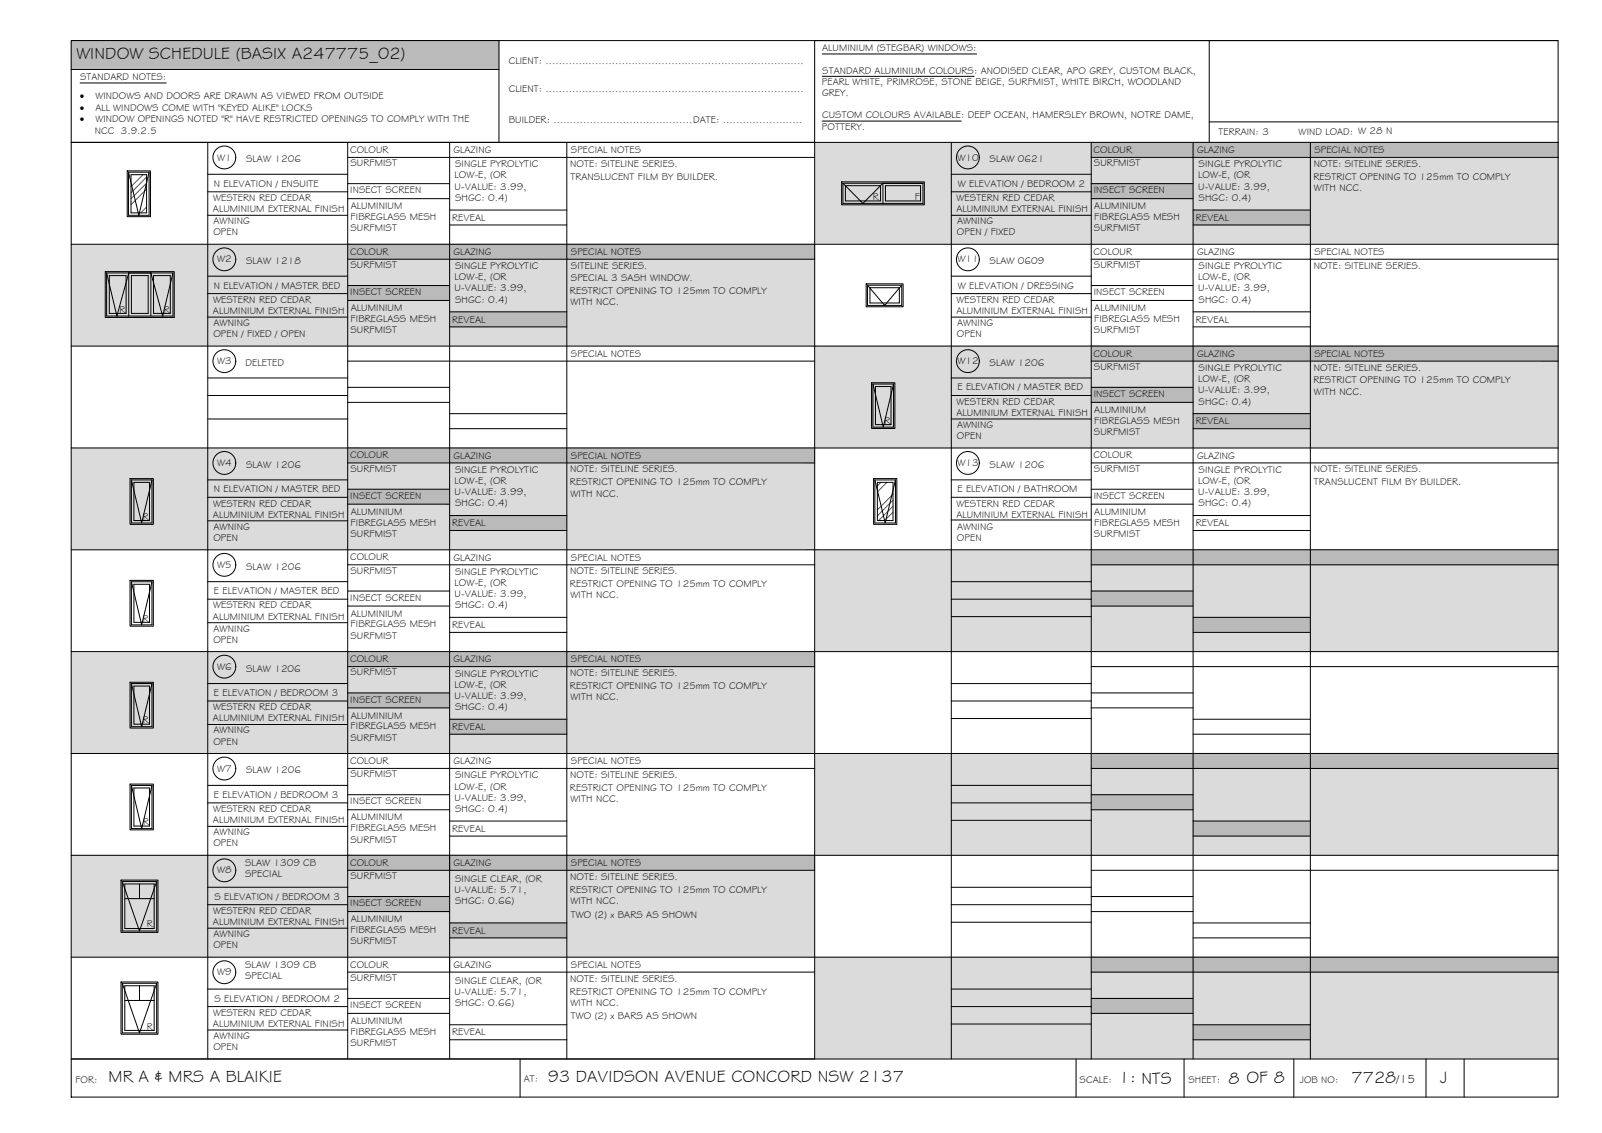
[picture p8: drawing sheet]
<svg xmlns="http://www.w3.org/2000/svg" width="420mm" height="297mm" viewBox="0 0 420 297" stroke-linecap="round" stroke-linejoin="round" font-family="sans-serif">
<!-- layer: HATCH -->
<g fill="none" stroke="#545454" stroke-width=".26">
<path d="M34.9 50l-.5 .5M35.1 51.3l-.7 .8M35.4 52.7l-1 1M37.5 45.8l-3.1 3.2M37.5 50.5l-2.1 2.1M38.4 54.3l-1.5 1.5M38.4 46.4l-3.5 3.6M38.4 48l-3.2 3.3M38.4 49.6l-.8 .8M231 126.5l-.9 .9M232.6 126.5l-2.5 2.4M234.2 129.6l-4.1 4.1"/>
<path d="M234.2 131.1l-4.1 4.1M234.2 132.7l-3.8 3.8M234.2 134.3l-2.2 2.2"/>
</g>
<!-- layer: WINDOW SCHEDULE HATCH -->
<g fill="#dbdbdb" stroke="#dbdbdb" stroke-width=".26">
<path d="M213.7 37.3l195 26.7v-26.7zM213.7 37.3l195 26.7h-195z"/>
<path d="M18.7 64l195 26.7v-26.7zM18.7 64l195 26.7h-195z"/>
<path d="M213.7 90.7l195 26.7v-26.7zM213.7 90.7l195 26.7h-195z"/>
<path d="M18.7 117.4l195 26.7v-26.7zM18.7 117.4l195 26.7h-195z"/>
<path d="M213.7 144.1l195 26.7v-26.7zM213.7 144.1l195 26.7h-195z"/>
<path d="M18.7 170.8l195 26.7v-26.7zM18.7 170.8l195 26.7h-195z"/>
<path d="M213.7 197.5l195 26.7v-26.7zM213.7 197.5l195 26.7h-195z"/>
<path d="M18.7 224.2l195 26.7v-26.7zM18.7 224.2l195 26.7h-195z"/>
<path d="M213.7 250.9l195 26.7v-26.7zM213.7 250.9l195 26.7h-195z"/>
</g>
<g fill="#bababa" stroke="#bababa" stroke-width=".26">
<path d="M18.7 10.6l112.2 7.6v-7.6zM18.7 10.6l112.2 7.6h-112.2z"/>
<path d="M286.2 37.3l122.5 4v-4zM286.2 37.3l122.5 4h-122.5z"/>
<path d="M286.2 48.1l26.7 4v-4zM286.2 48.1l26.7 4h-26.7z"/>
<path d="M312.9 55.1l30.8 3.9v-3.9zM312.9 55.1l30.8 3.9h-30.8z"/>
<path d="M91.2 64l122.5 4v-4zM91.2 64l122.5 4h-122.5z"/>
<path d="M91.2 74.9l26.7 3.9v-3.9zM91.2 74.9l26.7 3.9h-26.7z"/>
<path d="M117.9 81.8l30.8 3.9v-3.9zM117.9 81.8l30.8 3.9h-30.8z"/>
<path d="M286.2 90.7l122.5 4v-4zM286.2 90.7l122.5 4h-122.5z"/>
<path d="M286.2 101.6l26.7 3.9v-3.9zM286.2 101.6l26.7 3.9h-26.7z"/>
<path d="M312.9 108.5l30.8 3.9v-3.9zM312.9 108.5l30.8 3.9h-30.8z"/>
<path d="M91.2 117.4l122.5 4v-4zM91.2 117.4l122.5 4h-122.5z"/>
<path d="M91.2 128.3l26.7 3.9v-3.9zM91.2 128.3l26.7 3.9h-26.7z"/>
<path d="M117.9 135.2l30.8 3.9v-3.9zM117.9 135.2l30.8 3.9h-30.8z"/>
<path d="M286.2 144.1l122.5 4v-4zM286.2 144.1l122.5 4h-122.5z"/>
<path d="M286.2 155l26.7 3.9v-3.9zM286.2 155l26.7 3.9h-26.7z"/>
<path d="M312.9 161.9l30.8 3.9v-3.9zM312.9 161.9l30.8 3.9h-30.8z"/>
<path d="M91.2 170.8l122.5 4v-4zM91.2 170.8l122.5 4h-122.5z"/>
<path d="M91.2 181.6l26.7 4v-4zM91.2 181.6l26.7 4h-26.7z"/>
<path d="M117.9 188.6l30.8 3.9v-3.9zM117.9 188.6l30.8 3.9h-30.8z"/>
<path d="M286.2 197.5l122.5 4v-4zM286.2 197.5l122.5 4h-122.5z"/>
<path d="M286.2 208.4l26.7 3.9v-3.9zM286.2 208.4l26.7 3.9h-26.7z"/>
<path d="M312.9 215.3l30.8 3.9v-3.9zM312.9 215.3l30.8 3.9h-30.8z"/>
<path d="M91.2 224.2l122.5 4v-4zM91.2 224.2l122.5 4h-122.5z"/>
<path d="M91.2 235l26.7 4v-4zM91.2 235l26.7 4h-26.7z"/>
<path d="M117.9 242l30.8 3.9v-3.9zM117.9 242l30.8 3.9h-30.8z"/>
<path d="M286.2 250.9l122.5 4v-4zM286.2 250.9l122.5 4h-122.5z"/>
<path d="M286.2 261.8l26.7 3.9v-3.9zM286.2 261.8l26.7 3.9h-26.7z"/>
<path d="M312.9 268.7l30.8 3.9v-3.9zM312.9 268.7l30.8 3.9h-30.8z"/>
</g>
<!-- layer: BORDER -->
<g fill="none" stroke="#000" stroke-width=".26">
<path d="M18.7 10.6h390v277h-390zM18.7 18.2h112.2M130.9 10.6v26.7M317.1 10.6v26.7M408.7 10.6h-195v267M18.7 37.3h390M54.5 37.3v240.3M91.2 37.3v240.3M117.9 37.3v240.3M148.7 37.3v240.3M249.5 37.3v240.3M286.2 37.3v240.3"/>
<path d="M312.9 37.3v240.3M317.1 32h91.6M343.7 37.3v240.3M54.5 45.7h36.7M54.5 50.3h36.7M54.5 56.4h36.7M91.2 41.3h122.5M91.2 48.1h26.7M91.2 52.1h26.7M117.9 55.1h30.8M117.9 59h30.8M249.5 45.7h36.7"/>
<path d="M249.5 50.3h36.7M249.5 56.4h36.7M286.2 41.3h122.5M286.2 48.1h26.7M286.2 52.1h26.7M312.9 55.1h30.8M312.9 59h30.8M18.7 64h390M54.5 72.4h36.7M54.5 77h36.7M91.2 68h122.5M91.2 74.9h26.7"/>
<path d="M91.2 78.8h26.7M249.5 72.4h36.7M249.5 77h36.7M286.2 68h122.5M286.2 74.9h26.7M286.2 78.8h26.7M18.7 90.7h390M54.5 99.1h36.7M54.5 83.1h36.7M91.2 94.7h122.5M117.9 81.8h30.8M117.9 85.7h30.8"/>
<path d="M249.5 99.1h36.7M249.5 83.1h36.7M286.2 94.7h122.5M312.9 81.8h30.8M312.9 85.7h30.8M18.7 117.4h390M54.5 103.7h36.7M54.5 109.8h36.7M91.2 101.6h26.7M91.2 105.5h26.7M117.9 108.5h30.8M117.9 112.4h30.8"/>
<path d="M249.5 103.7h36.7M249.5 109.8h36.7M286.2 101.6h26.7M286.2 105.5h26.7M312.9 108.5h30.8M312.9 112.4h30.8M54.5 125.8h36.7M54.5 130.4h36.7M54.5 136.5h36.7M91.2 121.4h122.5M91.2 128.3h26.7M91.2 132.2h26.7"/>
<path d="M117.9 135.2h30.8M117.9 139.1h30.8M249.5 125.8h36.7M249.5 130.4h36.7M249.5 136.3h36.7M286.2 121.4h122.5M286.2 128.3h26.7M286.2 132.2h26.7M312.9 135.2h30.8M312.9 139.1h30.8M18.7 144.1h390M54.5 152.5h36.7"/>
<path d="M54.5 157.1h36.7M91.2 148.1h122.5M91.2 155h26.7M91.2 158.9h26.7M249.5 152.5h36.7M249.5 157.1h36.7M286.2 148.1h122.5M286.2 155h26.7M286.2 158.9h26.7M18.7 170.8h390M54.5 179.2h36.7M54.5 163.3h36.7"/>
<path d="M91.2 174.8h122.5M117.9 161.9h30.8M117.9 165.8h30.8M249.5 161.7h36.7M249.5 179.2h36.7M286.2 174.8h122.5M312.9 161.9h30.8M312.9 165.8h30.8M18.7 197.5h390M54.5 183.8h36.7M54.5 189.9h36.7M91.2 181.7h26.7"/>
<path d="M91.2 185.6h26.7M117.9 188.6h30.8M117.9 192.5h30.8M249.5 183.8h36.7M249.5 188.4h36.7M286.2 181.7h26.7M286.2 185.6h26.7M312.9 188.6h30.8M312.9 192.5h30.8M54.5 205.9h36.7M54.5 210.5h36.7M54.5 216.7h36.7"/>
<path d="M91.2 201.5h122.5M91.2 208.4h26.7M91.2 212.3h26.7M117.9 215.3h30.8M117.9 219.2h30.8M249.5 205.9h36.7M249.5 210.5h36.7M249.5 215.1h36.7M286.2 201.5h122.5M286.2 208.4h26.7M286.2 212.3h26.7M312.9 215.3h30.8"/>
<path d="M312.9 219.2h30.8M18.7 224.2h390M54.5 232.6h36.7M54.5 237.2h36.7M91.2 228.2h122.5M91.2 235h26.7M91.2 239h26.7M249.5 232.6h36.7M249.5 237.2h36.7M286.2 228.2h122.5M286.2 235h26.7M286.2 239h26.7"/>
<path d="M18.7 250.9h390M54.5 259.3h36.7M54.5 243.3h36.7M91.2 254.9h122.5M117.9 242h30.8M117.9 245.9h30.8M249.5 241.8h36.7M249.5 259.3h36.7M286.2 254.9h122.5M312.9 242h30.8M312.9 245.9h30.8M18.7 277.6h390"/>
<path d="M54.5 263.9h36.7M54.5 270h36.7M91.2 261.8h26.7M91.2 265.7h26.7M117.9 268.7h30.8M117.9 272.6h30.8M136.4 277.6v10M249.5 263.9h36.7M249.5 268.5h36.7M282.2 277.6v10M286.2 261.8h26.7M286.2 265.7h26.7"/>
<path d="M310.5 277.6v10M312.9 268.7h30.8M312.9 272.6h30.8M339.3 277.6v10M374 277.6v10M384 277.6v10"/>
</g>
<!-- layer: TEXT -->
<path d="M215.7 14.2h40.4M21 21.8h22.6M215.6 31.7h36.5M215.7 20h39.8M117.9 224.5v3.7M117.9 251.2v3.7" fill="none" stroke="#000" stroke-width=".26"/>
<!-- layer: WINDOWS -->
<g fill="none" stroke="#000" stroke-width=".26">
<path d="M33.7 45.1l2.7 11.3 2.7-11.3M33.7 45.1h5.4M33.7 45.1v11.3h5.4v-11.3M34.4 45.8h4v10h-4zM221.1 48h21h-10.5M221.1 48l5.2 5.3 5.3-5.3M221.1 48v5.3h21v-5.3M221.7 48.7h9.2v4h-9.2zM231.6 48v5.3M232.2 48.7h9.2v4h-9.2zM28 71.6l2.7 11.3 3.1-11.3M28 71.6h17.4l-2.7 11.3-3.1-11.3"/>
<path d="M28 71.6v11.3h17.4v-11.3M28.7 72.3h4.4v9.9h-4.4zM33.8 71.6h5.8M33.8 71.6v11.3M34.5 72.3h4.4v9.9h-4.4zM39.6 71.6v11.3M40.3 72.3h4.4v9.9h-4.4zM227.5 74.8l4.5 5.3 4.5-5.3M227.5 74.8h9M227.5 74.8v5.3h9v-5.3M228.2 75.4h7.7v4h-7.7zM228.9 100.7l2.8 11.3 2.6-11.3"/>
<path d="M228.9 100.7h5.4M228.9 100.7v11.3h5.4v-11.3M229.6 101.3h4.1v10h-4.1zM34.5 125.8l2.7 11.3 2.7-11.3M34.5 125.8h5.4M34.5 125.8v11.3h5.4v-11.3M35.1 126.5h4.1v10h-4.1zM229.5 125.8l2.7 11.3 2.7-11.3M229.5 125.8h5.4M229.5 125.8v11.3h5.4v-11.3M230.1 126.5h4.1v10h-4.1zM34.5 152.5l2.7 11.3 2.7-11.3"/>
<path d="M34.5 152.5v11.3h5.4v-11.3M34.5 152.5h5.4M35.1 153.2h4.1v10h-4.1zM34.5 179.2l2.7 11.3 2.7-11.3M34.5 179.2v11.3h5.4v-11.3M34.5 179.2h5.4M35.1 179.9h4.1v10h-4.1zM34.5 205.9l2.7 11.3 2.7-11.3M34.5 205.9v11.3h5.4v-11.3M34.5 205.9h5.4M35.1 206.6h4.1v10h-4.1zM32.1 231.1l4.5 13 4.5-13"/>
<path d="M32.1 231.1h9M32.1 231.1v13h9v-13M32.7 235.6h7.7M32.7 231.7h7.7v11.7h-7.7zM36.6 231.7v3.9M32.1 257.8l4.5 13 4.5-13M32.1 257.8v13h9v-13M32.1 257.8h9M32.7 258.4h7.7v11.7h-7.7zM36.6 258.4v3.9M32.7 262.3h7.7"/>
<circle cx="58.8" cy="41.3" r="3"/>
<circle cx="253.8" cy="41.3" r="3"/>
<circle cx="58.8" cy="68" r="3"/>
<circle cx="253.8" cy="68" r="3"/>
<circle cx="58.8" cy="94.7" r="3"/>
<circle cx="253.8" cy="94.7" r="3"/>
<circle cx="58.8" cy="121.4" r="3"/>
<circle cx="253.8" cy="121.4" r="3"/>
<circle cx="58.8" cy="148.1" r="3"/>
<circle cx="58.8" cy="174.8" r="3"/>
<circle cx="58.8" cy="201.5" r="3"/>
<circle cx="58.8" cy="228.2" r="3"/>
<circle cx="58.8" cy="254.9" r="3"/>
</g>
<!-- layer: NEWWORK -->
<g fill="none" stroke="#000" stroke-width=".26">
<path d="M33.4 44.8h6.1v12h-6.1zM220.7 47.7h21.7v6h-21.7zM27.6 71.2h18.1v12h-18.1zM227.2 74.4h9.7v6h-9.7zM27.6 83.2h18.1M228.6 100.3h6.1v12h-6.1zM34.1 125.5h6.1v12h-6.1zM229.1 125.5h6.1v12h-6.1zM34.1 152.2h6.1v12h-6.1zM34.1 178.9h6.1v12h-6.1zM34.1 205.6h6.1v12h-6.1zM31.7 230.7h9.7v13.7h-9.7z"/>
<path d="M31.7 257.4h9.7v13.7h-9.7z"/>
</g>
<g font-size="4.5">
<text x="20" y="15.6">WINDOW SCHEDULE (BASIX A247775_02)</text>
<text x="28.5" y="283.7">MR A &amp; MRS A BLAIKIE</text>
<text x="143.7" y="283.7">93 DAVIDSON AVENUE CONCORD NSW 2137</text>
<text x="293.4" y="284">1: NTS</text>
<text x="322.2" y="284.2">8 OF 8</text>
<text x="354.5" y="283.8">7728</text>
<text x="377.7" y="283.8">J</text>
</g>
<text font-size="3.2" x="366.3" y="283.8">/15</text>
<g font-size="2.6">
<text x="133.4" y="16.9">CLIENT: ..............................................................................</text>
<text x="215.7" y="13.5">ALUMINIUM (STEGBAR) WINDOWS:</text>
<text x="21" y="21.1">STANDARD NOTES:</text>
<text x="215.6" y="22.2">PEARL WHITE, PRIMROSE, STONE BEIGE, SURFMIST, WHITE BIRCH, WOODLAND</text>
<text x="215.7" y="19.3">STANDARD ALUMINIUM COLOURS: ANODISED CLEAR, APO GREY, CUSTOM BLACK,</text>
<text x="21" y="26.1">·</text>
<text x="21" y="29.1">·</text>
<text x="25" y="29.1">ALL WINDOWS COME WITH &quot;KEYED ALIKE&quot; LOCKS</text>
<text x="25" y="26.1">WINDOWS AND DOORS ARE DRAWN AS VIEWED FROM OUTSIDE</text>
<text x="133.4" y="24">CLIENT: ..............................................................................</text>
<text x="215.6" y="25.2">GREY.</text>
<text x="21" y="32.1">·</text>
<text x="24.9" y="35.1">NCC 3.9.2.5</text>
<text x="25" y="32.1">WINDOW OPENINGS NOTED &quot;R&quot; HAVE RESTRICTED OPENINGS TO COMPLY WITH THE</text>
<text x="133.4" y="32.3">BUILDER: ..........................................DATE: ........................</text>
<text x="215.6" y="34">POTTERY.</text>
<text x="215.6" y="31">CUSTOM COLOURS AVAILABLE: DEEP OCEAN, HAMERSLEY BROWN, NOTRE DAME,</text>
<text x="319.6" y="35.4">TERRAIN: 3</text>
<text x="340.6" y="35.4">WIND LOAD: W 28 N</text>
<text x="91.8" y="40.1">COLOUR</text>
<text x="119" y="40.1">GLAZING</text>
<text x="149.7" y="40.1">SPECIAL NOTES</text>
<text x="286.8" y="40.1">COLOUR</text>
<text x="314" y="40.1">GLAZING</text>
<text x="344.7" y="40.1">SPECIAL NOTES</text>
<text x="57" y="42.1">W1</text>
<text x="64.5" y="42.6">SLAW 1206</text>
<text x="91.9" y="43.6">SURFMIST</text>
<text x="119.2" y="46.8">LOW-E, (OR</text>
<text x="119.4" y="43.9">SINGLE PYROLYTIC</text>
<text x="149.6" y="43.7">NOTE: SITELINE SERIES.</text>
<text x="149.6" y="47.2">TRANSLUCENT FILM BY BUILDER.</text>
<text x="251.1" y="42.1">W10</text>
<text x="259.5" y="42.6">SLAW 0621</text>
<text x="286.9" y="43.6">SURFMIST</text>
<text x="314.2" y="46.8">LOW-E, (OR</text>
<text x="314.4" y="43.9">SINGLE PYROLYTIC</text>
<text x="344.5" y="47.1">RESTRICT OPENING TO 125mm TO COMPLY</text>
<text x="344.6" y="43.7">NOTE: SITELINE SERIES.</text>
<text x="55.9" y="52.7">WESTERN RED CEDAR</text>
<text x="56.1" y="49">N ELEVATION / ENSUITE</text>
<text x="91.8" y="50.7">INSECT SCREEN</text>
<text x="119.2" y="49.7">U-VALUE: 3.99,</text>
<text x="119.4" y="52.7">SHGC: 0.4)</text>
<text x="228.9" y="52.5">R</text>
<text x="240" y="52.5">F</text>
<text x="250.9" y="52.7">WESTERN RED CEDAR</text>
<text x="251.2" y="49">W ELEVATION / BEDROOM 2</text>
<text x="286.9" y="50.7">INSECT SCREEN</text>
<text x="314.2" y="49.7">U-VALUE: 3.99,</text>
<text x="314.4" y="52.7">SHGC: 0.4)</text>
<text x="344.6" y="50.1">WITH NCC.</text>
<text x="55.8" y="55.6">ALUMINIUM EXTERNAL FINISH</text>
<text x="56" y="58.8">AWNING</text>
<text x="92" y="57.7">FIBREGLASS MESH</text>
<text x="92" y="54.9">ALUMINIUM</text>
<text x="118.6" y="57.9">REVEAL</text>
<text x="250.8" y="55.6">ALUMINIUM EXTERNAL FINISH</text>
<text x="251" y="58.7">AWNING</text>
<text x="287" y="57.7">FIBREGLASS MESH</text>
<text x="287" y="54.9">ALUMINIUM</text>
<text x="313.6" y="57.9">REVEAL</text>
<text x="56" y="61.7">OPEN</text>
<text x="91.9" y="60.7">SURFMIST</text>
<text x="251" y="61.6">OPEN / FIXED</text>
<text x="286.9" y="60.7">SURFMIST</text>
<text x="57" y="68.8">W2</text>
<text x="64.5" y="69.3">SLAW 1218</text>
<text x="91.8" y="66.8">COLOUR</text>
<text x="91.9" y="70.2">SURFMIST</text>
<text x="119" y="66.9">GLAZING</text>
<text x="119.4" y="70.6">SINGLE PYROLYTIC</text>
<text x="149.7" y="70.4">SITELINE SERIES.</text>
<text x="149.7" y="66.9">SPECIAL NOTES</text>
<text x="251.1" y="68.8">W11</text>
<text x="259.5" y="69.3">SLAW 0609</text>
<text x="286.8" y="66.8">COLOUR</text>
<text x="286.9" y="70.2">SURFMIST</text>
<text x="314" y="66.9">GLAZING</text>
<text x="314.4" y="70.6">SINGLE PYROLYTIC</text>
<text x="344.6" y="70.4">NOTE: SITELINE SERIES.</text>
<text x="344.7" y="66.9">SPECIAL NOTES</text>
<text x="56.1" y="75.7">N ELEVATION / MASTER BED</text>
<text x="91.8" y="77.4">INSECT SCREEN</text>
<text x="119.2" y="73.5">LOW-E, (OR</text>
<text x="119.2" y="76.4">U-VALUE: 3.99,</text>
<text x="149.5" y="77.1">RESTRICT OPENING TO 125mm TO COMPLY</text>
<text x="149.7" y="73.7">SPECIAL 3 SASH WINDOW.</text>
<text x="251.2" y="75.7">W ELEVATION / DRESSING</text>
<text x="286.9" y="77.4">INSECT SCREEN</text>
<text x="314.2" y="73.5">LOW-E, (OR</text>
<text x="314.2" y="76.4">U-VALUE: 3.99,</text>
<text x="31.4" y="81.9">R</text>
<text x="43" y="82">R</text>
<text x="55.8" y="82.3">ALUMINIUM EXTERNAL FINISH</text>
<text x="55.9" y="79.4">WESTERN RED CEDAR</text>
<text x="92" y="81.6">ALUMINIUM</text>
<text x="119.4" y="79.3">SHGC: 0.4)</text>
<text x="149.6" y="80">WITH NCC.</text>
<text x="250.8" y="82.3">ALUMINIUM EXTERNAL FINISH</text>
<text x="250.9" y="79.4">WESTERN RED CEDAR</text>
<text x="287" y="81.6">ALUMINIUM</text>
<text x="314.4" y="79.3">SHGC: 0.4)</text>
<text x="56" y="88.3">OPEN / FIXED / OPEN</text>
<text x="56" y="85.4">AWNING</text>
<text x="91.9" y="87.4">SURFMIST</text>
<text x="92" y="84.4">FIBREGLASS MESH</text>
<text x="118.6" y="84.6">REVEAL</text>
<text x="251" y="88.4">OPEN</text>
<text x="251" y="85.5">AWNING</text>
<text x="286.9" y="87.4">SURFMIST</text>
<text x="287" y="84.4">FIBREGLASS MESH</text>
<text x="313.6" y="84.6">REVEAL</text>
<text x="57" y="95.5">W3</text>
<text x="64.4" y="95.9">DELETED</text>
<text x="149.7" y="93.5">SPECIAL NOTES</text>
<text x="251.1" y="95.5">W12</text>
<text x="259.5" y="96">SLAW 1206</text>
<text x="286.8" y="93.5">COLOUR</text>
<text x="314" y="93.5">GLAZING</text>
<text x="344.7" y="93.5">SPECIAL NOTES</text>
<text x="286.9" y="97">SURFMIST</text>
<text x="314.2" y="100.2">LOW-E, (OR</text>
<text x="314.4" y="97.3">SINGLE PYROLYTIC</text>
<text x="344.5" y="100.5">RESTRICT OPENING TO 125mm TO COMPLY</text>
<text x="344.6" y="97.1">NOTE: SITELINE SERIES.</text>
<text x="250.9" y="106.1">WESTERN RED CEDAR</text>
<text x="251.1" y="102.4">E ELEVATION / MASTER BED</text>
<text x="286.9" y="104.1">INSECT SCREEN</text>
<text x="314.2" y="103.1">U-VALUE: 3.99,</text>
<text x="314.4" y="106.1">SHGC: 0.4)</text>
<text x="344.6" y="103.5">WITH NCC.</text>
<text x="232" y="111.2">R</text>
<text x="250.8" y="109">ALUMINIUM EXTERNAL FINISH</text>
<text x="251" y="112.2">AWNING</text>
<text x="287" y="111.1">FIBREGLASS MESH</text>
<text x="287" y="108.3">ALUMINIUM</text>
<text x="313.6" y="111.3">REVEAL</text>
<text x="251" y="115.1">OPEN</text>
<text x="286.9" y="114.1">SURFMIST</text>
<text x="57" y="122.2">W4</text>
<text x="64.5" y="122.7">SLAW 1206</text>
<text x="91.8" y="120.2">COLOUR</text>
<text x="91.9" y="123.6">SURFMIST</text>
<text x="119" y="120.3">GLAZING</text>
<text x="119.4" y="124">SINGLE PYROLYTIC</text>
<text x="149.6" y="123.8">NOTE: SITELINE SERIES.</text>
<text x="149.7" y="120.3">SPECIAL NOTES</text>
<text x="251.1" y="122.2">W13</text>
<text x="259.5" y="122.7">SLAW 1206</text>
<text x="286.8" y="120.2">COLOUR</text>
<text x="286.9" y="123.6">SURFMIST</text>
<text x="314" y="120.3">GLAZING</text>
<text x="314.4" y="124">SINGLE PYROLYTIC</text>
<text x="344.6" y="123.8">NOTE: SITELINE SERIES.</text>
<text x="56.1" y="129.1">N ELEVATION / MASTER BED</text>
<text x="91.8" y="130.8">INSECT SCREEN</text>
<text x="119.2" y="126.9">LOW-E, (OR</text>
<text x="119.2" y="129.8">U-VALUE: 3.99,</text>
<text x="149.5" y="127.2">RESTRICT OPENING TO 125mm TO COMPLY</text>
<text x="149.6" y="130.2">WITH NCC.</text>
<text x="251.1" y="129.1">E ELEVATION / BATHROOM</text>
<text x="286.9" y="130.8">INSECT SCREEN</text>
<text x="314.2" y="126.9">LOW-E, (OR</text>
<text x="314.2" y="129.8">U-VALUE: 3.99,</text>
<text x="344.6" y="127.2">TRANSLUCENT FILM BY BUILDER.</text>
<text x="37.5" y="136.3">R</text>
<text x="55.8" y="135.7">ALUMINIUM EXTERNAL FINISH</text>
<text x="55.9" y="132.8">WESTERN RED CEDAR</text>
<text x="92" y="137.8">FIBREGLASS MESH</text>
<text x="92" y="135">ALUMINIUM</text>
<text x="118.6" y="138">REVEAL</text>
<text x="119.4" y="132.8">SHGC: 0.4)</text>
<text x="250.8" y="135.7">ALUMINIUM EXTERNAL FINISH</text>
<text x="250.9" y="132.8">WESTERN RED CEDAR</text>
<text x="287" y="137.8">FIBREGLASS MESH</text>
<text x="287" y="135">ALUMINIUM</text>
<text x="313.6" y="138">REVEAL</text>
<text x="314.4" y="132.8">SHGC: 0.4)</text>
<text x="56" y="141.8">OPEN</text>
<text x="56" y="138.9">AWNING</text>
<text x="91.9" y="140.8">SURFMIST</text>
<text x="251" y="141.8">OPEN</text>
<text x="251" y="138.9">AWNING</text>
<text x="286.9" y="140.8">SURFMIST</text>
<text x="57" y="148.9">W5</text>
<text x="64.5" y="149.4">SLAW 1206</text>
<text x="91.8" y="146.9">COLOUR</text>
<text x="119" y="147">GLAZING</text>
<text x="149.7" y="147">SPECIAL NOTES</text>
<text x="56.1" y="155.8">E ELEVATION / MASTER BED</text>
<text x="91.9" y="150.4">SURFMIST</text>
<text x="119.2" y="153.6">LOW-E, (OR</text>
<text x="119.4" y="150.7">SINGLE PYROLYTIC</text>
<text x="149.5" y="153.9">RESTRICT OPENING TO 125mm TO COMPLY</text>
<text x="149.6" y="150.6">NOTE: SITELINE SERIES.</text>
<text x="55.9" y="159.5">WESTERN RED CEDAR</text>
<text x="91.8" y="157.5">INSECT SCREEN</text>
<text x="92" y="161.7">ALUMINIUM</text>
<text x="119.2" y="156.5">U-VALUE: 3.99,</text>
<text x="119.4" y="159.5">SHGC: 0.4)</text>
<text x="149.6" y="156.9">WITH NCC.</text>
<text x="37.4" y="163">R</text>
<text x="55.8" y="162.4">ALUMINIUM EXTERNAL FINISH</text>
<text x="56" y="165.6">AWNING</text>
<text x="91.9" y="167.5">SURFMIST</text>
<text x="92" y="164.5">FIBREGLASS MESH</text>
<text x="118.6" y="164.7">REVEAL</text>
<text x="56" y="168.5">OPEN</text>
<text x="91.8" y="173.6">COLOUR</text>
<text x="119" y="173.6">GLAZING</text>
<text x="149.7" y="173.7">SPECIAL NOTES</text>
<text x="57" y="175.6">W6</text>
<text x="64.5" y="176.1">SLAW 1206</text>
<text x="91.9" y="177.1">SURFMIST</text>
<text x="119.4" y="177.4">SINGLE PYROLYTIC</text>
<text x="149.6" y="177.2">NOTE: SITELINE SERIES.</text>
<text x="56.1" y="182.5">E ELEVATION / BEDROOM 3</text>
<text x="91.8" y="184.2">INSECT SCREEN</text>
<text x="119.2" y="180.3">LOW-E, (OR</text>
<text x="119.2" y="183.2">U-VALUE: 3.99,</text>
<text x="149.5" y="180.7">RESTRICT OPENING TO 125mm TO COMPLY</text>
<text x="149.6" y="183.6">WITH NCC.</text>
<text x="37.5" y="189.6">R</text>
<text x="55.8" y="189.1">ALUMINIUM EXTERNAL FINISH</text>
<text x="55.9" y="186.2">WESTERN RED CEDAR</text>
<text x="92" y="191.2">FIBREGLASS MESH</text>
<text x="92" y="188.4">ALUMINIUM</text>
<text x="118.6" y="191.4">REVEAL</text>
<text x="119.4" y="186.2">SHGC: 0.4)</text>
<text x="56" y="195.2">OPEN</text>
<text x="56" y="192.3">AWNING</text>
<text x="91.9" y="194.2">SURFMIST</text>
<text x="57" y="202.3">W7</text>
<text x="64.5" y="202.7">SLAW 1206</text>
<text x="91.8" y="200.3">COLOUR</text>
<text x="91.9" y="203.7">SURFMIST</text>
<text x="119" y="200.4">GLAZING</text>
<text x="149.6" y="204">NOTE: SITELINE SERIES.</text>
<text x="149.7" y="200.4">SPECIAL NOTES</text>
<text x="56.1" y="209.2">E ELEVATION / BEDROOM 3</text>
<text x="119.2" y="207">LOW-E, (OR</text>
<text x="119.2" y="209.9">U-VALUE: 3.99,</text>
<text x="119.4" y="204.1">SINGLE PYROLYTIC</text>
<text x="149.5" y="207.3">RESTRICT OPENING TO 125mm TO COMPLY</text>
<text x="55.8" y="215.8">ALUMINIUM EXTERNAL FINISH</text>
<text x="55.9" y="212.9">WESTERN RED CEDAR</text>
<text x="91.8" y="210.9">INSECT SCREEN</text>
<text x="92" y="215.1">ALUMINIUM</text>
<text x="119.4" y="212.8">SHGC: 0.4)</text>
<text x="149.6" y="210.3">WITH NCC.</text>
<text x="37.6" y="216.4">R</text>
<text x="56" y="221.9">OPEN</text>
<text x="56" y="219">AWNING</text>
<text x="91.9" y="220.9">SURFMIST</text>
<text x="92" y="217.9">FIBREGLASS MESH</text>
<text x="118.6" y="218.1">REVEAL</text>
<text x="64.3" y="227">SLAW 1309 CB</text>
<text x="91.8" y="227">COLOUR</text>
<text x="119" y="227">GLAZING</text>
<text x="149.7" y="227.1">SPECIAL NOTES</text>
<text x="57" y="229">W8</text>
<text x="64.3" y="230">SPECIAL</text>
<text x="91.9" y="230.5">SURFMIST</text>
<text x="119.4" y="231.2">SINGLE CLEAR, (OR</text>
<text x="149.6" y="230.6">NOTE: SITELINE SERIES.</text>
<text x="55.9" y="239.6">WESTERN RED CEDAR</text>
<text x="56.2" y="235.9">S ELEVATION / BEDROOM 3</text>
<text x="91.8" y="237.6">INSECT SCREEN</text>
<text x="119.2" y="234.1">U-VALUE: 5.71,</text>
<text x="119.4" y="237.1">SHGC: 0.66)</text>
<text x="149.5" y="234.1">RESTRICT OPENING TO 125mm TO COMPLY</text>
<text x="149.6" y="237">WITH NCC.</text>
<text x="38.5" y="243.2">R</text>
<text x="55.8" y="242.5">ALUMINIUM EXTERNAL FINISH</text>
<text x="56" y="245.7">AWNING</text>
<text x="92" y="244.6">FIBREGLASS MESH</text>
<text x="92" y="241.8">ALUMINIUM</text>
<text x="118.6" y="244.8">REVEAL</text>
<text x="149.7" y="240.6">TWO (2) x BARS AS SHOWN</text>
<text x="56" y="248.6">OPEN</text>
<text x="91.9" y="247.6">SURFMIST</text>
<text x="57" y="255.7">W9</text>
<text x="64.3" y="253.8">SLAW 1309 CB</text>
<text x="64.3" y="256.7">SPECIAL</text>
<text x="91.8" y="253.7">COLOUR</text>
<text x="91.9" y="257.1">SURFMIST</text>
<text x="119" y="253.8">GLAZING</text>
<text x="119.4" y="257.9">SINGLE CLEAR, (OR</text>
<text x="149.6" y="257.3">NOTE: SITELINE SERIES.</text>
<text x="149.7" y="253.8">SPECIAL NOTES</text>
<text x="56.2" y="262.6">S ELEVATION / BEDROOM 2</text>
<text x="119.2" y="260.8">U-VALUE: 5.71,</text>
<text x="119.4" y="263.8">SHGC: 0.66)</text>
<text x="149.5" y="260.7">RESTRICT OPENING TO 125mm TO COMPLY</text>
<text x="149.6" y="263.7">WITH NCC.</text>
<text x="38.5" y="270">R</text>
<text x="55.8" y="269.2">ALUMINIUM EXTERNAL FINISH</text>
<text x="55.9" y="266.3">WESTERN RED CEDAR</text>
<text x="91.8" y="264.3">INSECT SCREEN</text>
<text x="92" y="268.5">ALUMINIUM</text>
<text x="149.7" y="267.3">TWO (2) x BARS AS SHOWN</text>
<text x="56" y="275.3">OPEN</text>
<text x="56" y="272.4">AWNING</text>
<text x="91.9" y="274.3">SURFMIST</text>
<text x="92" y="271.3">FIBREGLASS MESH</text>
<text x="118.6" y="271.5">REVEAL</text>
<text x="19.8" y="283.8">FOR:</text>
<text x="137.4" y="283.7">AT:</text>
<text x="283.1" y="284">SCALE:</text>
<text x="311.7" y="284">SHEET:</text>
<text x="340.9" y="284">JOB NO:</text>
</g>
</svg>
